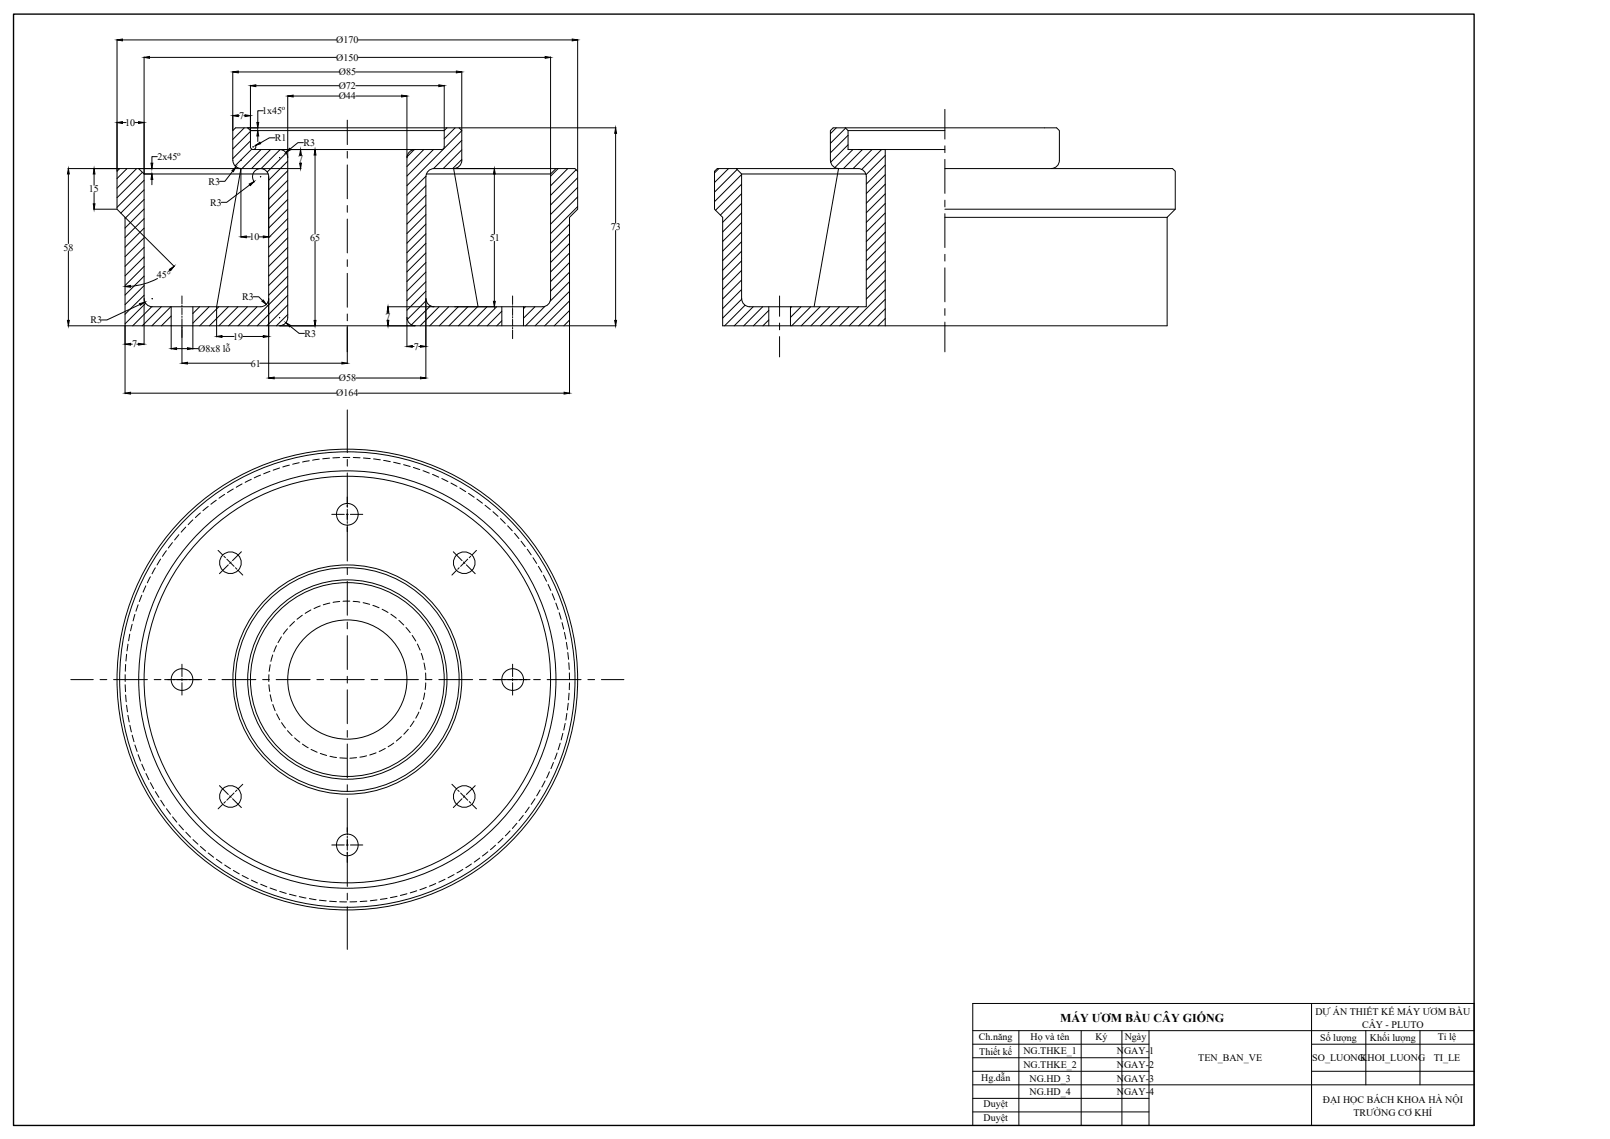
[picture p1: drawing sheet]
<svg xmlns="http://www.w3.org/2000/svg" width="594mm" height="420mm" viewBox="0 0 594 420" stroke-linecap="round" stroke-linejoin="round" font-family="sans-serif">
<!-- layer: gach vat lieu -->
<g fill="none" stroke="#000" stroke-width=".37">
<path d="M90.1 47.2l-4.2 4.2M92.4 48.5l-6.5 6.4M92.4 52l-6.5 6.5M92.9 55l-6.2 6.2M96.3 55.2l-7 7M99.8 55.2l-7 7M103.3 55.2l-6.9 7M105.6 56.5l-7 7M106.2 59.4l-7.1 7.1M152.8 55.2l-2.6 2.7M156.4 55.2l-6.2 6.2M159.9 55.2l-9.7 9.7"/>
<path d="M167.9 47.2l-4 4M170.4 48.2l-20.2 20.3M170.4 51.8l-10.4 10.4M170.4 55.3l-6.9 6.9M170.4 58.8l-3.4 3.4M308.6 47.2l-2.2 2.1M312 47.3l-5.6 5.6M312.9 49.9l-6.5 6.5M312.9 53.4l-6.4 6.5M314.7 55.2l-6.7 6.6M318.2 55.2l-7 7M321.8 55.2l-7 7"/>
<path d="M325.3 55.2l-7.3 7.3M326.6 57.4l-7 7M46.9 62.2l-3.7 3.7M50.4 62.2l-7.2 7.2M52.5 63.6l-9.3 9.3M53.2 66.5l-10 10M53.2 70l-8.6 8.6M53.2 73.6l-7.1 7M53.2 77.1l-7.1 7M106.2 63l-7.1 7M106.2 66.5l-7.1 7M106.2 70.1l-7.1 6.9"/>
<path d="M106.2 73.6l-7.1 7M106.2 77.1l-7.1 7M157.1 65l-6.9 7M157.1 68.5l-6.9 7.1M157.1 72.1l-6.9 7M157.1 75.6l-6.9 7M157.1 79.2l-6.9 6.9M206 62.2l-2.8 2.8M209.5 62.2l-6.3 6.3M212.6 62.6l-9.4 9.5M213.1 65.6l-9.9 10M213.1 69.1l-9.9 10"/>
<path d="M213.1 72.6l-9.9 10.1M213.1 76.2l-9.9 10M265.3 62.2l-1.6 1.6M268.8 62.2l-5.1 5.1M272 62.5l-8.3 8.4M273.6 64.4l-9.9 10M273.6 67.9l-9.6 9.7M273.6 71.5l-7.8 7.8M273.6 75l-6.9 7M273.6 78.5l-6.9 7.1M326.6 60.9l-6.9 7M326.6 64.4l-6.9 7"/>
<path d="M326.6 67.9l-6.9 7.1M326.6 71.5l-6.9 7M326.6 75.1l-6.9 6.9M326.6 78.6l-6.9 7M53.2 80.6l-7.1 7M53.2 84.2l-7.1 7M53.2 87.7l-7.1 7M53.2 91.2l-7.1 7.1M53.2 94.8l-7.1 7M53.2 98.3l-7.1 7M106.2 80.6l-7.1 7.1M106.2 84.2l-7.1 7"/>
<path d="M106.2 87.7l-7.1 7M106.2 91.3l-7.1 7M106.2 94.8l-7.1 7M106.2 98.3l-7.1 7M157.1 82.7l-6.9 7M157.1 86.2l-6.9 7M157.1 89.7l-6.9 7.1M157.1 93.3l-6.9 7M157.1 96.9l-6.9 6.9M210.1 82.7l-6.9 7M210.1 86.3l-6.9 7M210.1 89.8l-6.9 7"/>
<path d="M210.1 93.3l-6.9 7M210.1 96.9l-6.9 7M273.6 82.1l-6.9 7M273.6 85.6l-6.9 7M273.6 89.2l-6.9 6.9M273.6 92.7l-6.9 7M273.6 96.2l-6.9 7M273.6 99.7l-6.9 7.1M326.6 82.1l-6.9 7M326.6 85.6l-6.9 7M326.6 89.2l-6.9 7M326.6 92.7l-6.9 7"/>
<path d="M326.6 96.3l-6.9 7M326.6 99.8l-6.9 7M53.2 101.9l-7.1 6.9M53.2 105.4l-7.1 7M53.2 108.9l-7.1 7M53.7 111.9l-7.6 7.6M56 113.2l-7 7M59.5 113.2l-7 7M63 113.2l-7 7M63.2 116.6l-3.6 3.6M73.7 113.2l-2.5 2.5M77.2 113.2l-6 6"/>
<path d="M80.7 113.2l-7 7M84.2 113.2l-6.9 7M87.8 113.2l-7 7M91.3 113.2l-7 7M94.9 113.2l-7.1 7M106.2 101.9l-7.1 7M106.2 105.4l-14.8 14.8M106.2 109l-11.3 11.2M106.2 112.5l-7.7 7.7M106.2 116l-4.2 4.2M157.1 100.4l-6.9 7M157.1 103.9l-6.9 7"/>
<path d="M157.1 107.4l-6.9 7M157.2 110.9l-7 7M158.8 112.9l-7 6.9M162 113.2l-7 7M165.6 113.2l-7 7M169.1 113.2l-7 7M172.6 113.2l-6.9 7M176.2 113.2l-7 7M179.7 113.2l-7 7M183.3 113.2l-7.1 7M185.2 114.8l-5.4 5.4M185.2 118.3l-1.9 1.9"/>
<path d="M193.8 113.2l-.6 .7M197.4 113.2l-4.2 4.2M201 113l-7.1 7.2M210.1 100.4l-6.9 7M210.1 103.9l-7.1 7.2M210.1 107.5l-12.7 12.7M210.1 111l-9.1 9.2M210.1 114.6l-5.6 5.6M210.1 118.1l-2 2.1M273.6 103.3l-6.9 7M273.6 106.8l-6.9 7M273.7 110.4l-7 6.9"/>
<path d="M274.9 112.6l-7.5 7.6M277.9 113.2l-7 7M281.4 113.2l-7 7M283.7 114.5l-5.7 5.7M283.7 118l-2.2 2.2M292.1 113.2l-.4 .4M295.6 113.2l-3.9 3.9M299.1 113.2l-7 7M302.6 113.2l-6.9 7M306.2 113.2l-7 7M309.8 113.2l-7.1 7M313.3 113.2l-7 7"/>
<path d="M316.8 113.2l-7 7M326.6 103.3l-6.9 7M326.6 106.8l-13.2 13.4M326.6 110.4l-9.7 9.8M326.6 113.9l-6.2 6.3M326.6 117.5l-2.7 2.7M63.2 120.1l-.1 .1"/>
</g>
<!-- layer: net dam -->
<g fill="none" stroke="#000" stroke-width=".37">
<path d="M85.9 59.2v-11l1-1h82.5l1 1v11M85.9 59.2a2.98 2.98 0 0 0 3 2.9l-9 51.1M91.4 47.2l1 1M92.4 48.2v6a.99 .99 0 0 0 1 1M92.4 48.2h71.5M103.2 55.2a2.98 2.98 0 0 1 3 2.9M106.2 58.2v59a2.98 2.98 0 0 1-3 2.9M150.2 58.2v59a2.98 2.98 0 0 0 3 2.9M153.2 55.2a2.98 2.98 0 0 0-3 2.9M164.9 47.2l-1 1v6a1 1 0 0 1-1 1h-69.5M170.4 59.2a2.98 2.98 0 0 1-3 2.9l9 51.1M306.4 59.2v-11l1-1h82.5l1 1v11"/>
<path d="M306.5 59.2a2.98 2.98 0 0 0 2.9 2.9l-9 51.1M311.9 47.2l1 1v7h13.7v65M312.9 48.2h35.8M316.7 55.2h32M390.9 59.2a2.98 2.98 0 0 1-3 2.9M51.1 62.2l2.1 2v46M53.2 64.2h45.8M99.1 65.2a2.98 2.98 0 0 0-3-3h-51.9l-1 1v14l2.9 3v40h164v-40l3-3v-14l-1-1h-52a2.98 2.98 0 0 0-2.9 3M99.1 65.2v45M157.1 65.2v45M157.3 64.2h45.9M205.1 62.2l-1.9 2v46"/>
<path d="M271.7 62.2l1.9 2v46M273.6 64.2h45.9M319.7 65.2v48h-43.1a2.98 2.98 0 0 1-2.9-3M319.7 65.2a2.98 2.98 0 0 0-3-3h-52l-1 1v14l3 3v40h164v-40M348.7 62.2h83.9l1.1 1v14l-3 3M348.7 77.2h85M348.7 80.2h82M53.2 110.2a2.98 2.98 0 0 0 3 3h40a2.98 2.98 0 0 0 2.9-3M63.2 113.2v7M71.2 113.2v7M157.2 110.2a2.98 2.98 0 0 0 3 3h40a2.98 2.98 0 0 0 3-3M185.2 113.2v7"/>
<path d="M193.2 113.2v7M283.7 113.2v7M291.7 113.2v7M358.9 370.2h185v45h-185zM484 370.2v45M358.9 380.2h185M358.9 385.2h65.1M358.9 390.2h65.1M358.9 395.2h65.1M376 380.2v35M398.9 380.2v35M414 380.2v35"/>
<path d="M424 380.2v35M484 385.2h59.9M484 395.2h59.9M504 380.2v20M524 380.2v20M358.9 400.2h185M358.9 405.2h65.1M358.9 410.2h65.1"/>
<circle cx="128.2" cy="189.7" r="4"/>
<circle cx="85" cy="207.6" r="4"/>
<circle cx="171.3" cy="207.6" r="4"/>
<circle cx="67.2" cy="250.7" r="4"/>
<circle cx="128.1" cy="250.7" r="42.3"/>
<circle cx="128.2" cy="250.7" r="85"/>
<circle cx="128.2" cy="250.7" r="84"/>
<circle cx="128.2" cy="250.7" r="77"/>
<circle cx="128.2" cy="250.7" r="75"/>
<circle cx="128.2" cy="250.7" r="41.3"/>
<circle cx="128.2" cy="250.7" r="36.8"/>
<circle cx="128.2" cy="250.7" r="35.8"/>
<circle cx="128.2" cy="250.7" r="22"/>
<circle cx="189.2" cy="250.7" r="4"/>
<circle cx="85" cy="293.8" r="4"/>
<circle cx="171.3" cy="293.8" r="4"/>
<circle cx="128.2" cy="311.7" r="4"/>
</g>
<!-- layer: duong tam -->
<g fill="none" stroke="#000" stroke-width=".37">
<path d="M128.1 44.3v9M128.1 55.8v2.5M348.7 40.3v11M348.7 53.8v2.5M348.7 58.8v12.5M128.1 60.8v12.5M128.1 75.8v2.5M348.7 73.8v2.5M348.7 78.8v12.5M128.1 80.8v12.5M128.1 95.8v2.5M348.7 93.8v2.5"/>
<path d="M348.7 98.8v12.5M67.1 109.2v2.9M67.1 112.6v.5M67.1 113.6v2.5M67.1 116.6v.5M67.1 117.6v2.5M128.1 100.8v12.5M128.1 115.8v2.5M189.1 109.2v3.1M189.1 112.8v.5M189.1 113.8v2.5M189.1 116.8v.5"/>
<path d="M189.1 117.8v2.5M287.7 109.2v7.5M287.7 119.2v2.5M348.7 113.8v2.5M348.7 118.8v11M67.1 120.6v.5M67.1 121.6v2.9M128.1 120.8v9M189.1 120.8v.5M189.1 121.8v3.1M287.7 124.2v7.5M128.1 151.2v15.8"/>
<path d="M128.1 169.5v2.5M128.1 174.5v12.6M122.4 189.7h4.6M127.8 189.7h.7M128.1 187.8v4.2M128.1 192.4v.7M128.1 193.8v13.2M129.3 189.7h4.6M80.5 203l1.6 1.7M82.6 205.2l.6 .5M83.7 206.2l2.7 2.7M84.2 208.4l-3.2 3.2"/>
<path d="M85.3 207.3l-.5 .6M86.9 209.4l.5 .6M87.9 210.5l1.7 1.6M89.1 203.5l-3.3 3.3M128.1 209.5v2.5M128.1 214.5v12.4M167.3 203.5l3.2 3.3M168.4 210.5l-1.6 1.6M169.4 209.4l-.5 .6M171 207.3l.5 .6M172.1 208.4l3.2 3.2M172.6 206.2l-2.6 2.7"/>
<path d="M173.7 205.2l-.6 .5M175.8 203l-1.6 1.7M128.1 229.5v2.5M128.1 234.5v12.5M26.1 250.7h8.3M36.9 250.7h2.5M41.9 250.7h12.5M56.9 250.7h2.5M60.7 250.7h13.7M67.1 245v4.6M67.1 250.4v.7M67.1 251.8v4.6"/>
<path d="M76.9 250.7h2.5M81.9 250.7h12.5M96.9 250.7h2.5M101.9 250.7h12.5M116.9 250.7h2.5M121.9 250.7h12.5M128.1 249.5v2.5M128.1 254.5v12.5M136.9 250.7h2.5M141.9 250.7h12.5M156.9 250.7h2.5M161.9 250.7h12.5"/>
<path d="M176.9 250.7h2.5M181.9 250.7h13.7M189.1 245v4.6M189.1 250.4v.7M189.1 251.8v4.6M196.9 250.7h2.5M201.9 250.7h12.5M216.9 250.7h2.5M221.9 250.7h8.3M128.1 269.5v2.4M128.1 274.4v12.6M81 289.8l3.2 3.3"/>
<path d="M82.1 296.8l-1.6 1.6M83.2 295.7l-.6 .5M84.8 293.6l.5 .5M85.8 294.6l3.3 3.3M86.4 292.5l-2.7 2.7M87.4 291.5l-.5 .5M89.6 289.3l-1.7 1.6M128.1 289.5v2.5M128.1 294.5v13.1M166.8 289.3l1.6 1.6M168.9 291.5l.5 .5M170 292.5l2.6 2.7"/>
<path d="M170.5 294.6l-3.2 3.3M171.5 293.6l-.5 .5M173.1 295.7l.6 .5M174.2 296.8l1.6 1.6M175.3 289.8l-3.2 3.3M122.4 311.7h4.6M127.8 311.7h.7M128.1 308.4v.7M128.1 309.5v4.1M128.1 314.3v12.7M129.3 311.7h4.6M128.1 329.5v2.5"/>
<path d="M128.1 334.5v15.7"/>
</g>
<!-- layer: net dut -->
<g fill="none" stroke="#000" stroke-width=".37">
<path d="M89.3 178.5l-2.1 1.2M92.7 176.8l-2.2 1.1M96.1 175.3l-2.3 1M99.6 173.9l-2.3 .9M103.2 172.6l-2.4 .8M106.8 171.6l-2.4 .7M110.4 170.7l-2.4 .5M114.1 170l-2.5 .4M117.8 169.4l-2.4 .4M121.6 169l-2.5 .2M125.3 168.8l-2.5 .1M126.6 168.7h2.5"/>
<path d="M130.3 168.7l2.5 .2M134.1 169l2.5 .2M137.8 169.3l2.5 .3M141.6 169.8l2.4 .5M145.2 170.5l2.5 .6M148.9 171.4l2.4 .7M152.5 172.4l2.4 .8M156.1 173.7l2.3 .8M159.6 175l2.3 1M163 176.5l2.3 1.1M166.4 178.2l2.2 1.2M66 197.2l-1.6 2"/>
<path d="M68.5 194.4l-1.7 1.9M71.2 191.8l-1.8 1.7M74 189.2l-1.9 1.7M76.8 186.8l-1.9 1.6M79.8 184.5l-2 1.5M82.9 182.4l-2.1 1.4M86.1 180.4l-2.2 1.3M169.7 180l2.1 1.4M172.9 182l2.1 1.4M176 184.1l2 1.5M179 186.4l1.9 1.6M181.9 188.8l1.9 1.7"/>
<path d="M184.7 191.3l1.7 1.8M187.3 194l1.7 1.8M189.9 196.7l1.6 2M192.3 199.6l1.5 2M52.3 219.6l-.9 2.3M53.8 216.1l-1 2.3M55.5 212.8l-1.1 2.2M57.3 209.5l-1.2 2.2M59.3 206.2l-1.3 2.2M61.4 203.2l-1.5 2M63.6 200.2l-1.5 1.9M194.6 202.6l1.4 2.1"/>
<path d="M196.7 205.7l1.3 2.2M198.7 208.9l1.2 2.2M200.5 212.2l1.2 2.2M202.2 215.6l1 2.2M203.8 219l.9 2.3M47.2 237.6l-.3 2.5M47.9 233.9l-.4 2.5M48.8 230.3l-.6 2.4M49.8 226.7l-.7 2.4M51 223.1l-.8 2.4M102 238.2l-1 2.3M103.8 234.9l-1.2 2.2"/>
<path d="M106.1 231.9l-1.5 2M108.7 229.3l-1.8 1.7M111.5 226.9l-1.9 1.5M114.7 225l-2.1 1.3M118.2 223.5l-2.3 1M121.7 222.5l-2.4 .6M125.3 221.9l-2.4 .3M129.1 221.7l-2.5 .1M130.3 221.8l2.5 .3M134 222.3l2.4 .6M137.6 223.3l2.3 .9M141 224.7l2.2 1.2"/>
<path d="M144.2 226.6l2 1.4M147.2 228.9l1.8 1.6M149.8 231.5l1.6 1.9M152.1 234.4l1.3 2.1M154 237.6l1 2.2M205.1 222.5l.9 2.3M206.3 226l.8 2.4M207.4 229.7l.6 2.4M208.3 233.3l.5 2.5M209 237l.4 2.5M46.2 248.9v2.5M46.2 252.6l.1 2.5"/>
<path d="M46.4 245.1l-.2 2.5M46.4 256.4l.2 2.5M46.7 241.3l-.2 2.5M99.2 248.9v2.5M99.2 252.6l.3 2.5M99.7 245.2l-.4 2.5M99.7 256.3l.6 2.4M100.6 241.6l-.7 2.4M100.7 259.9l.8 2.3M155.4 241l.8 2.4M155.9 259.2l-.8 2.4M156.5 244.6l.4 2.4"/>
<path d="M156.7 255.6l-.5 2.4M157.1 248.2v2.5M157.1 251.9l-.2 2.5M209.5 240.7l.3 2.5M209.7 259.4l-.3 2.5M209.9 244.5l.2 2.5M210 255.7l-.2 2.5M210.1 248.2v2.5M210.1 251.9v2.5M46.7 260.1l.3 2.5M47.2 263.9l.5 2.4M47.9 267.5l.6 2.5"/>
<path d="M48.8 271.2l.6 2.4M49.8 274.8l.8 2.4M51 278.4l.9 2.4M102.1 263.3l1.1 2.2M103.9 266.6l1.4 2M106.1 269.5l1.7 1.9M108.7 272.2l1.9 1.6M111.6 274.5l2.1 1.3M114.8 276.4l2.2 1.1M118.2 277.9l2.3 .8M121.8 279l2.4 .4M125.4 279.6l2.5 .1"/>
<path d="M131.6 279.5l-2.5 .2M135.3 278.8l-2.5 .5M138.8 277.7l-2.4 .8M142.2 276.1l-2.3 1.1M145.3 274.1l-2.1 1.4M148.1 271.7l-1.8 1.6M150.7 269l-1.7 1.8M152.8 266l-1.4 2M154.6 262.7l-1.2 2.2M205.6 277.7l-.9 2.4M206.7 274.2l-.7 2.4M207.7 270.5l-.6 2.5"/>
<path d="M208.5 266.9l-.5 2.4M209.2 263.1l-.4 2.5M52.3 281.9l1 2.3M53.8 285.3l1.1 2.3M55.5 288.7l1.2 2.2M57.3 292l1.3 2.1M59.3 295.2l1.4 2.1M61.4 298.3l1.5 2.1M195.3 297.7l-1.5 2.1M197.4 294.6l-1.4 2.1M199.3 291.4l-1.3 2.2M201.1 288.1l-1.2 2.2"/>
<path d="M202.7 284.7l-1 2.3M204.2 281.3l-.9 2.2M63.7 301.3l1.5 2M66 304.2l1.7 1.9M68.6 307l1.7 1.8M71.2 309.7l1.8 1.7M74 312.3l1.9 1.6M76.8 314.7l2 1.5M79.8 316.9l2.1 1.5M82.9 319.1l2.1 1.4M173.9 318.7l-2 1.4M177 316.5l-2 1.5"/>
<path d="M180 314.2l-2 1.6M182.8 311.8l-1.8 1.6M185.6 309.2l-1.8 1.7M188.2 306.5l-1.7 1.8M190.7 303.7l-1.6 1.9M193.1 300.8l-1.6 1.9M86.1 321.1l2.2 1.3M89.4 323l2.2 1.1M92.8 324.7l2.2 1M96.2 326.2l2.3 1M99.7 327.6l2.3 .8M103.2 328.8l2.4 .8"/>
<path d="M106.8 329.9l2.5 .6M110.4 330.8l2.5 .5M114.2 331.5l2.4 .4M117.9 332.1l2.5 .2M121.6 332.4l2.5 .2M125.3 332.7h2.6M131.6 332.6l-2.5 .1M135.4 332.4l-2.5 .2M139.1 332l-2.4 .3M142.8 331.4l-2.4 .4M146.5 330.6l-2.4 .5M150.2 329.7l-2.5 .6"/>
<path d="M153.8 328.6l-2.4 .8M157.3 327.3l-2.4 .9M160.8 325.9l-2.3 1M164.2 324.4l-2.3 1M167.6 322.6l-2.3 1.2M170.8 320.7l-2.2 1.3"/>
</g>
<!-- layer: LIENDAM -->
<path d="M5 5.2h538.9v410h-538.9z" fill="none" stroke="#000" stroke-width=".51"/>
<!-- layer: kich thuoc -->
<g fill="none" stroke="#000" stroke-width=".37">
<path d="M43.2 14.6v48.5M45.2 14.7h78.9M132.2 14.7h79M213.1 14.6v48.5M53.2 21v43.1M55.2 21.2h68.9M85.9 26.4v21.7M87.9 26.5h37.2M92.4 31.5v16.6l2.9 .1M94.4 31.6h30.6M106.2 35.3v22.8M108.2 35.4h16.8"/>
<path d="M131.2 26.5h37.2M131.3 31.6h30.6M131.3 35.4h16.9M132.2 21.2h69M150.2 35.3v22.8M163.9 31.5v16.6M170.4 26.4v21.7M203.2 21v43.1M45.2 45.2h1.3M49.8 45.2h1.3M58 57.8h-2v2.4M87.9 42.7h.4"/>
<path d="M88.8 59.2h.2M88.9 59.1v.2M90 42.7h.4M91.5 47.2h3.8M93.3 54.2h.2M93.4 54.1v.2M94.2 53.5a.99 .99 0 0 1-.7 1.7M95.1 50.2v2M97.1 40.9h-2v4.3M101.4 50.8h-2l-3.3 1.9M103.1 58.2h.2M103.2 58.1v.2"/>
<path d="M103.2 55.2h13.2M110.9 57.2v.1M111.9 52.6h-2l-2.9 2.4M116.2 57.2v29.1M169.5 47.2h57.8M227.2 49.2v33.1M25.1 62.2h19M25.2 64.2v25.6M34.5 77.2h8.6M34.7 64.2v4.1M34.7 71v4.2M51.2 62.2h5"/>
<path d="M53.2 64.2h3M56 66.2v2M85.9 63.2l-2.9 3.7h-2M88.9 62.2v25.3M92.2 68.2l-8.5 6.4h-2M96.1 65.2h.2M96.1 62.2a2.98 2.98 0 0 0-2.7 1.8 2.98 2.98 0 0 0 .5 3.1M96.1 65.1v.2M96.2 62.2h14.9M99.1 65.2v22.3M110.9 60v.2M167.5 62.2h15.1"/>
<path d="M182.4 64.2v22.1M25.2 92.5v25.7M46.2 80.2l18.1 18.1M62.8 99.6l-.6 .4M90.9 87.4h1.5M95.7 87.4h1.5M116.2 89v29.2M182.4 89v22.2M227.2 85v33.2M51.6 112.3l-12.1 5.7h-2.1M53.2 110.2v17M56 110.2h.3"/>
<path d="M56.2 110.1v.2M58.1 102.7a25.5 25.5 0 0 1-9.9 2.9M79.9 113.2v11.1M93.4 109.5h2.1l1.4 1.4M99.1 110.2v29.4M103.1 117.2h.2M103.2 117.1v.2M143 113.2h17.1M143.2 115.2v.1M143.2 118v.2M150.2 117.2v10.8M157.1 110.2v29.4"/>
<path d="M167.8 113.2h14.8M25.1 120.2h21v25M48.2 127h.6M50.5 127h.6M63.2 120.2v8.6M65.2 128.6h4M67.1 120.2v14M69.2 134h23.4M71.2 120.2v8.6M71.2 128.6h2M81.9 124.1h4.5M89.7 124.1h7.5"/>
<path d="M95.8 134h30.4M101.2 139.4h23.9M103.2 120.2h13.2M107.1 120.3l3.3 2.7h2M128.1 120.2v14M131.2 139.4h24M143 120.2h10.1M152.1 127.8h.7M154.5 127.8h.7M210.1 120.2v25M210.2 120.2h17.1M48.2 145h75.9"/>
<path d="M132.2 145h76"/>
</g>
<g fill="#000" stroke="#000" stroke-width=".37">
<path d="M43.2 14.7l2-.3v.7zM211.2 14.4l1.9 .3-1.9 .4zM53.2 21.2l2-.4v.7zM85.9 26.5l2-.3v.7zM92.4 31.6l2-.3v.7zM106.2 35.4l2-.3v.7zM148.2 35.1l2 .3-2 .4zM161.9 31.3l2 .3-2 .4zM168.4 26.2l2 .3-2 .4zM201.2 20.8l2 .4-2 .3zM43.2 45.2l2-.3v.7zM51.1 44.9l2.1 .3-2.1 .4z"/>
<path d="M85.9 42.7l2-.4v.7zM90.4 42.3l2 .4-2 .3zM95.1 48.2l.4 2h-.7zM94.8 45.2h.7l-.4 2zM94.3 53.7l1.6-1.2 .3 .5zM106.8 54.7l.4 .5-1.7 1.1zM110.9 55.2l.3 2h-.6zM116.2 55.2l.4 2h-.7zM227.2 47.2l.3 2h-.7zM25.2 62.2l.4 2h-.7zM34.7 62.2l.4 2h-.7zM34.4 75.2h.7l-.4 2z"/>
<path d="M56 64.2l.4 2h-.7zM55.7 60.2h.7l-.4 2zM85.6 62.9l1.5-1.3-1 1.7zM91.9 67.9l1.9-.9-1.4 1.5zM110.6 60.2h.6l-.3 2zM182.4 62.2l.4 2h-.7zM62.5 99.4l1.7-1.2-1.2 1.6zM88.9 87.4l2-.4v.7zM97.2 87l1.9 .4-1.9 .3zM24.9 118.2h.7l-.4 2zM46.1 105.7l2-.4 .1 .7zM51.5 112l1.9-.5-1.6 1.1z"/>
<path d="M96.6 111.1l.5-.4 1.2 1.6zM115.9 118.2h.7l-.4 2zM143.2 113.2l.3 2h-.7zM142.8 118.2h.7l-.3 2zM182.1 111.2h.7l-.4 2zM226.8 118.2h.7l-.3 2zM46.1 127l2.1-.3v.6zM51.1 126.7l2.1 .3-2.1 .3zM63.2 128.6l2-.3v.6zM69.2 128.3l2 .3-2 .3zM67.1 134l2.1-.4v.7zM79.9 124.1l2-.3v.7z"/>
<path d="M97.2 123.8l1.9 .3-1.9 .4zM99.1 139.4l2.1-.3v.6zM105.5 119l1.8 1.1-.5 .5zM126.2 133.6l1.9 .4-1.9 .3zM150.2 127.8l1.9-.3v.6zM155.2 139.1l1.9 .3-1.9 .3zM155.2 127.5l1.9 .3-1.9 .3zM46.1 145l2.1-.3v.7zM208.2 144.7l1.9 .3-1.9 .4z"/>
</g>
<text font-size="4.4" x="391.2" y="377.1">MÁY ƯƠM BẦU CÂY GIỐNG</text>
<g font-size="3.7">
<text x="124" y="15.9">Ø170</text>
<text x="124" y="22.4">Ø150</text>
<text x="125.1" y="27.8">Ø85</text>
<text x="125" y="32.8">Ø72</text>
<text x="125" y="36.6">Ø44</text>
<text x="46.1" y="46.4">10</text>
<text x="88.3" y="43.9">7</text>
<text x="96.8" y="42.1">1x45</text>
<text x="101.4" y="52.1">R1</text>
<text x="112" y="53.8">R3</text>
<text x="58.1" y="59">2x45</text>
<text x="110" y="59.9">7</text>
<text x="32.8" y="70.9">15</text>
<text x="76.9" y="68.1">R3</text>
<text x="77.6" y="75.9">R3</text>
<text x="92" y="88.6">10</text>
<text x="114.4" y="88.9">65</text>
<text x="180.7" y="88.9">51</text>
<text x="225.4" y="84.9">73</text>
<text x="23.4" y="92.4">58</text>
<text x="57.9" y="102.6">45°</text>
<text x="89.4" y="110.7">R3</text>
<text x="33.4" y="119.3">R3</text>
<text x="142.2" y="117.9">7</text>
<text x="86.1" y="125.3">19</text>
<text x="112.4" y="124.2">R3</text>
<text x="48.8" y="128.2">7</text>
<text x="73.1" y="129.8">Ø8x8 lỗ</text>
<text x="152.7" y="129">7</text>
<text x="92.5" y="135.2">61</text>
<text x="125" y="140.6">Ø58</text>
<text x="124" y="146.3">Ø164</text>
<text x="485.4" y="374.4">DỰ ÁN THIẾT KẾ MÁY ƯƠM BẦU</text>
<text x="361.2" y="383.6">Ch.năng</text>
<text x="380.3" y="383.6">Họ và tên</text>
<text x="404.2" y="383.5">Ký</text>
<text x="415" y="383.5">Ngày</text>
<text x="487.1" y="383.9">Số lượng</text>
<text x="502.6" y="379.3">CÂY - PLUTO</text>
<text x="505.5" y="383.9">Khối lượng</text>
<text x="530.5" y="383.7">Tỉ lệ</text>
<text x="361.4" y="389.3">Thiết kế</text>
<text x="377.6" y="388.9">NG.THKE_1</text>
<text x="412.1" y="388.9">NGAY-1</text>
<text x="377.6" y="393.9">NG.THKE_2</text>
<text x="412.1" y="393.9">NGAY-2</text>
<text x="442.2" y="391.4">TEN_BAN_VE</text>
<text x="484.2" y="391.4">SO_LUONG</text>
<text x="501.9" y="391.4">KHOI_LUONG</text>
<text x="529" y="391.4">TI_LE</text>
<text x="362.1" y="398.9">Hg.dẫn</text>
<text x="379.9" y="398.9">NG.HD_3</text>
<text x="412.1" y="398.9">NGAY-3</text>
<text x="379.9" y="403.9">NG.HD_4</text>
<text x="412.1" y="403.9">NGAY-4</text>
<text x="488.1" y="406.8">ĐẠI HỌC BÁCH KHOA HÀ NỘI</text>
<text x="362.9" y="408.5">Duyệt</text>
<text x="362.9" y="413.5">Duyệt</text>
<text x="499.4" y="411.7">TRƯỜNG CƠ KHÍ</text>
</g>
<g font-size="2.6">
<text x="104.1" y="40.6">o</text>
<text x="65.4" y="57.5">o</text>
</g>
</svg>
